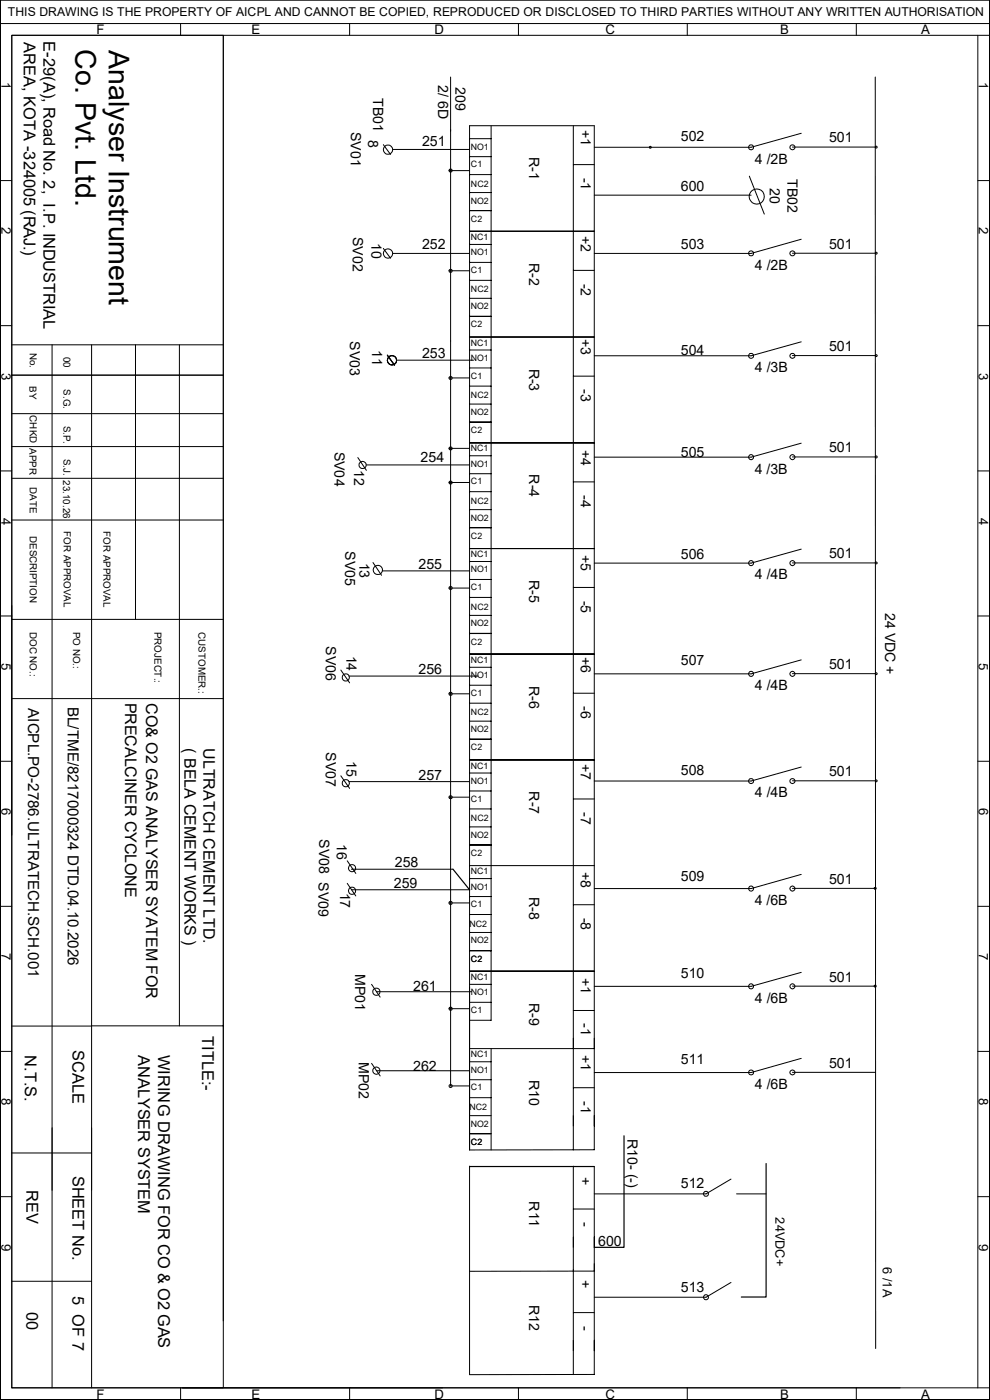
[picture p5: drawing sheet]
<svg xmlns="http://www.w3.org/2000/svg" width="210mm" height="297mm" viewBox="0 0 210 297" stroke-linecap="round" stroke-linejoin="round" font-family="sans-serif">
<g fill="none" stroke="#000" stroke-width=".21">
<path d="M0 5h209.9v291.9h-209.9zM0 0h209.9v296.9h-209.9v-296.9v296.9h209.9v-296.9zM2.5 7.5h44.9v286.9h-44.9zM38.3 5v2.5M47.4 7.5v272.7M74.2 5v2.5M95.6 16.3v214.1h4M110 5v2.5M145.8 5v2.5M181.7 5v2.5M185.7 16.3l.1 269.8M207.4 7.5v286.9"/>
<path d="M209.9 7.5h-207.4v286.9h207.4M0 38.3h2.5M81.3 30.7l1.5 2.1M83.3 31.7h16.3M95.2 36.2h4.4M95.3 35.9h.5v.5l-.2 .1-.3-.1zM99.6 29.4h4.6M99.6 33.2h4.6M99.6 37h4.6M104.2 26.7v189.8h-4.6M121.6 26.7v217.3M121.6 34.9h4.5"/>
<path d="M137.8 31.1h.3v.3h-.3zM159 37.4l3.1 8M168.1 31.2h17.6M170 28.3l-10.7 2.9h-33.2M185.7 31.1h.3v.3h-.3zM207.4 38.3h2.5M81.3 52.7l1.5 2.1M83.3 53.8h16.3M95.2 57.4h4.4M95.3 57.2l.3-.1 .2 .1v.5h-.5zM99.6 49.1h26.5v-22.4h-26.5v217.3l26.5-.1v-37.8h-26.5h26.5h-26.5h26.5v-44.9h-26.5h26.5h-26.5h26.5v-22.4h-26.5h26.5h-26.5h26.5v-22.4h-26.5h26.5h-26.5h26.5v-22.5h-26.5h26.5h-26.5h26.5v-22.4h-26.5M99.6 49.1h26.5v22.4h-26.5"/>
<path d="M99.6 49.1h26.5M99.6 40.9h4.6M99.6 44.7h4.6M99.6 51.9h4.6M99.6 55.7h4.6M99.6 59.5h4.6M121.6 57.4h4.5M126.1 41.4h33.2M168.1 53.7h17.6M170 50.8l-10.7 3h-33.2M185.7 53.6h.3v.2h-.3zM0 69.1h2.5"/>
<path d="M2.5 79.6h44.9M2.5 73.2h44.9M11 73.2v179.3M19.4 73.2v179.3M28.7 73.2v58.2M38.1 73.2v144.4M82.2 75.4l1.5 2.1M84.1 76.4h16.4M95.3 80l.3-.2 .2 .2v.4h-.5zM99.6 71.5h26.5M99.6 63.3h4.6M99.6 67.1h4.6"/>
<path d="M99.6 74.3h4.6M99.6 78.1h4.6M121.6 79.8h4.5M168.1 75.4h17.6M170 72.5l-10.7 3h-33.2M185.7 75.3h.3v.3h-.3zM207.4 69.1h2.5M0 99.9h2.5M2.5 94.7h44.9M2.5 87.8h44.9M75.9 97.1l1.8 2.7M77.7 98.6h21.9"/>
<path d="M95.2 95.1h4.4M95.2 80.2h4.4M95.3 94.9l.3-.1 .2 .1v.5h-.5zM99.6 81.9h4.6M99.6 85.7h4.6M99.6 89.5h4.6M99.6 89.6h4.6M99.6 96.7h4.6M168.1 96.9h17.6M170 94l-10.7 3h-33.2M185.7 96.8h.3v.3h-.3zM207.4 99.9h2.5"/>
<path d="M2.5 110.3h44.9M2.5 101.5h44.9M79.1 119.3l1.8 2.7M95.3 102.4h4.3M95.3 102.2l.3-.2 .2 .2v.4h-.5zM99.6 100.5h4.6M99.6 104.3h4.6M99.6 108.1h4.6M99.6 111.9h4.6M99.6 119.1h4.6M121.6 102.2h4.5M168.1 119.4h17.6"/>
<path d="M170 116.5l-10.7 3h-33.2M185.7 119.3h.3v.3h-.3zM0 130.7h2.5M2.5 131.4h44.9M2.5 128.5v48.7M81.1 121.1h18.5M95.2 124.8h4.4M95.3 124.5h.5v.5l-.2 .1-.3-.1zM99.6 122.9h4.6M99.6 126.7h4.6M99.6 130.6h4.6M99.6 134.4h4.6"/>
<path d="M121.6 124.6h4.5M170 140l-10.7 3h-33.2M207.4 130.7h2.5M2.5 148.2h44.9M72.3 142.2l1.9 2.7M74 143.4h27.4M95.2 147.2h4.4M99.6 141.6h4.6M99.6 145.4h4.6M99.6 149.2h4.6M99.6 153h4.6M99.6 156.8h4.6"/>
<path d="M121.6 147.1h4.5M168.1 142.9h17.6M185.7 142.8h.3v.3h-.3zM0 161.5h2.5M72.3 164.6l1.9 2.7M74 165.8h25.6M95.2 169.1h4.4M95.3 168.9l.3-.1 .2 .1v.5h-.5zM99.6 164h4.6M99.6 167.8h4.6M99.6 171.6h4.6M99.6 175.4h4.6"/>
<path d="M99.6 179.2h4.6M121.6 169.5h4.5M168.1 165.7h17.6M170 162.7l-10.7 3h-33.2M185.7 165.5h.3v.3h-.3zM207.4 161.5h2.5M0 192.3h2.5M73.7 187.4l1.8 2.7M73.7 182.6l1.8 2.7M74.5 188.8h25.2M74.5 184.4h21.6M95.2 191.6h4.4"/>
<path d="M99.6 183.6h26.5zM99.6 186.4h4.6M99.6 190.2h4.6M99.6 194h4.6M99.6 197.8h4.6M121.6 191.9h4.5M168.1 188.5h17.6M170 185.5l-10.7 3h-33.2M185.5 188.3h.3v.3h-.3zM207.4 192.3h2.5M47.4 217.6l-44.9 .1M78.8 208.8l1.8 2.7"/>
<path d="M79.8 210.4h20.2M95.2 214h4.4M99.6 208.8h4.6M99.6 212.6h4.6M99.6 206.1h26.5zM99.6 201.7h4.6M121.6 214.4h4.5M168.1 209.2h17.6M170 206.3l-10.7 3h-33.2M185.5 209h.3v.4h-.3zM0 223.1h2.5M11 239.3v55.1"/>
<path d="M19.4 239.3v55.1M78.8 225.6l1.8 2.7M79.8 227.2h19.8M99.6 225.3h4.6M99.6 229.1h4.6M99.6 232.9h4.6M99.6 236.7h4.6M99.6 222.5h26.5M104.2 222.5v21.5M121.6 230.8h4.5M168.1 227.5h17.6M170 224.5l-10.7 3h-33.2"/>
<path d="M207.4 223.1h2.5M0 253.9h2.5M2.5 244.6h16.9M99.6 247.4v44.2h26.5v-44.1M99.6 240.5h4.6M121.6 247.4v44.2M121.6 256.5h4.5M155.1 250.1l-5.3 3.2h-23.7M156.3 253.3h6.2M207.4 253.9h2.5M2.5 271.8h16.9M121.6 278.5h4.5"/>
<path d="M126.1 269.7h-26.5M155.1 272.1l-5.3 3.1h-23.7M38.3 294.4v2.5M74.2 294.4v2.5M110 294.4v2.5M145.8 294.4v2.5M181.7 294.4v2.5"/>
<circle cx="82.3" cy="31.7" r=".98"/>
<circle cx="159.3" cy="31.3" r=".54"/>
<circle cx="168.1" cy="31.3" r=".54"/>
<circle cx="82.3" cy="53.8" r=".99"/>
<circle cx="159.3" cy="53.7" r=".54"/>
<circle cx="160.5" cy="41.7" r="1.6"/>
<circle cx="168.1" cy="53.7" r=".54"/>
<circle cx="83.2" cy="76.4" r=".99"/>
<circle cx="159.3" cy="75.5" r=".54"/>
<circle cx="168.1" cy="75.5" r=".54"/>
<circle cx="76.9" cy="98.6" r=".76"/>
<circle cx="159.3" cy="97" r=".54"/>
<circle cx="168.1" cy="97" r=".54"/>
<circle cx="159.3" cy="119.5" r=".54"/>
<circle cx="168.1" cy="119.5" r=".54"/>
<circle cx="80.2" cy="120.9" r=".98"/>
<circle cx="73.3" cy="143.7" r=".76"/>
<circle cx="95.6" cy="147.2" r=".35"/>
<circle cx="159.3" cy="143" r=".54"/>
<circle cx="168.1" cy="143" r=".54"/>
<circle cx="73.3" cy="166.2" r=".76"/>
<circle cx="159.3" cy="165.7" r=".54"/>
<circle cx="168.1" cy="165.7" r=".54"/>
<circle cx="74.7" cy="189" r=".77"/>
<circle cx="74.7" cy="184.2" r=".77"/>
<circle cx="95.6" cy="191.5" r=".35"/>
<circle cx="159.3" cy="188.5" r=".54"/>
<circle cx="168.1" cy="188.5" r=".54"/>
<circle cx="79.8" cy="210.4" r=".77"/>
<circle cx="95.6" cy="214" r=".35"/>
<circle cx="159.3" cy="209.3" r=".54"/>
<circle cx="168.1" cy="209.3" r=".54"/>
<circle cx="79.8" cy="227.2" r=".77"/>
<circle cx="95.6" cy="230.4" r=".34"/>
<circle cx="159.3" cy="227.5" r=".54"/>
<circle cx="168.1" cy="227.5" r=".54"/>
<circle cx="149.8" cy="253.3" r=".54"/>
<circle cx="149.8" cy="275.2" r=".54"/>
</g>
<path d="M96.1 184.4l3.5 4.4M99.6 247.5h26.5M132.4 241v23.6h-6.3M162.5 246.8v28.4h-5.2" fill="none" stroke="#000" stroke-width=".25"/>
<g font-size="6.1">
<text x="16" y="10.4" transform="rotate(90 16 10.4)">Co. Pvt. Ltd.</text>
<text x="23.1" y="10.6" transform="rotate(90 23.1 10.6)">Analyser Instrument</text>
</g>
<g font-size="3.5">
<text x="5.1" y="9" transform="rotate(90 5.1 9)">AREA, KOTA -324005 (RAJ.)</text>
<text x="9.2" y="8.7" transform="rotate(90 9.2 8.7)">E-29(A), Road No. 2, I.P. INDUSTRIAL</text>
<text x="42.9" y="219.8" transform="rotate(90 42.9 219.8)">TITLE:-</text>
<text x="5.2" y="223.8" transform="rotate(90 5.2 223.8)">N.T.S.</text>
<text x="15.4" y="222.7" transform="rotate(90 15.4 222.7)">SCALE</text>
<text x="29.3" y="223.8" transform="rotate(90 29.3 223.8)">ANALYSER SYSTEM</text>
<text x="33.5" y="223.8" transform="rotate(90 33.5 223.8)">WIRING DRAWING FOR CO &amp; O2 GAS</text>
<text x="15.4" y="249.4" transform="rotate(90 15.4 249.4)">SHEET No.</text>
<text x="5.6" y="252.4" transform="rotate(90 5.6 252.4)">REV</text>
<text x="15.4" y="275" transform="rotate(90 15.4 275)">5 OF 7</text>
<text x="5.6" y="278.3" transform="rotate(90 5.6 278.3)">00</text>
</g>
<g font-size="3.4">
<text x="26.5" y="149.1" transform="rotate(90 26.5 149.1)">PRECALCINER CYCLONE</text>
<text x="31" y="149.2" transform="rotate(90 31 149.2)">CO&amp; O2 GAS ANALYSER SYATEM FOR</text>
<text x="39.1" y="158.8" transform="rotate(90 39.1 158.8)">( BELA CEMENT WORKS )</text>
<text x="43.2" y="158.7" transform="rotate(90 43.2 158.7)">ULTRATCH CEMENT LTD.</text>
</g>
<g font-size="3.2">
<text x="14.4" y="150" transform="rotate(90 14.4 150)">BL/TME/8217000324 DTD.04.10.2026</text>
<text x="6" y="150.2" transform="rotate(90 6 150.2)">AICPL.PO-2786.ULTRATECH.SCH.001</text>
</g>
<g font-size="3">
<text x="79.2" y="20.9" transform="rotate(90 79.2 20.9)">TB01</text>
<text x="93" y="18.1" transform="rotate(90 93 18.1)">2/ 6D</text>
<text x="96.6" y="18.4" transform="rotate(90 96.6 18.4)">209</text>
<text x="74.4" y="28" transform="rotate(90 74.4 28)">SV01</text>
<text x="78.1" y="29.8" transform="rotate(90 78.1 29.8)">8</text>
<text x="123.2" y="27.6" transform="rotate(90 123.2 27.6)">+1</text>
<text x="144.4" y="29.9">502</text>
<text x="89.5" y="30.9">251</text>
<text x="112.3" y="33.3" transform="rotate(90 112.3 33.3)">R-1</text>
<text x="160.1" y="34.7">4 /2B</text>
<text x="175.9" y="30.2">501</text>
<text x="123.2" y="37.7" transform="rotate(90 123.2 37.7)">-1</text>
<text x="144.4" y="40.5">600</text>
<text x="163.3" y="39.9" transform="rotate(90 163.3 39.9)">20</text>
<text x="167" y="38" transform="rotate(90 167 38)">TB02</text>
<text x="74.8" y="50.2" transform="rotate(90 74.8 50.2)">SV02</text>
<text x="78.8" y="51.6" transform="rotate(90 78.8 51.6)">10</text>
<text x="89.5" y="52.8">252</text>
<text x="123.2" y="50" transform="rotate(90 123.2 50)">+2</text>
<text x="144.4" y="52.8">503</text>
<text x="175.9" y="52.7">501</text>
<text x="112.3" y="55.8" transform="rotate(90 112.3 55.8)">R-2</text>
<text x="160.1" y="57.2">4 /2B</text>
<text x="123.2" y="60.2" transform="rotate(90 123.2 60.2)">-2</text>
<text x="123.2" y="72" transform="rotate(90 123.2 72)">+3</text>
<text x="74.2" y="72.4" transform="rotate(90 74.2 72.4)">SV03</text>
<text x="79" y="74.3" transform="rotate(90 79 74.3)">11</text>
<text x="89.5" y="75.9">253</text>
<text x="144.4" y="75.3">504</text>
<text x="175.9" y="74.5">501</text>
<text x="112.3" y="78.2" transform="rotate(90 112.3 78.2)">R-3</text>
<text x="123.2" y="82.6" transform="rotate(90 123.2 82.6)">-3</text>
<text x="160.1" y="79">4 /3B</text>
<text x="71" y="95.8" transform="rotate(90 71 95.8)">SV04</text>
<text x="123.2" y="95.5" transform="rotate(90 123.2 95.5)">+4</text>
<text x="175.9" y="96">501</text>
<text x="75.1" y="99.8" transform="rotate(90 75.1 99.8)">12</text>
<text x="89.2" y="98">254</text>
<text x="112.3" y="100.6" transform="rotate(90 112.3 100.6)">R-4</text>
<text x="144.4" y="97">505</text>
<text x="160.1" y="100.5">4 /3B</text>
<text x="123.2" y="105" transform="rotate(90 123.2 105)">-4</text>
<text x="73.2" y="117" transform="rotate(90 73.2 117)">SV05</text>
<text x="76.3" y="119.3" transform="rotate(90 76.3 119.3)">13</text>
<text x="123.2" y="117.6" transform="rotate(90 123.2 117.6)">+5</text>
<text x="144.4" y="118.5">506</text>
<text x="175.9" y="118.4">501</text>
<text x="88.8" y="120.7">255</text>
<text x="112.3" y="123" transform="rotate(90 112.3 123)">R-5</text>
<text x="160.1" y="122.9">4 /4B</text>
<text x="123.2" y="127.4" transform="rotate(90 123.2 127.4)">-5</text>
<text x="187.8" y="130" transform="rotate(90 187.8 130)">24 VDC +</text>
<text x="69.1" y="137.1" transform="rotate(90 69.1 137.1)">SV06</text>
<text x="73.5" y="139.1" transform="rotate(90 73.5 139.1)">14</text>
<text x="88.8" y="143.1">256</text>
<text x="123.2" y="139.4" transform="rotate(90 123.2 139.4)">+6</text>
<text x="144.4" y="141">507</text>
<text x="175.9" y="141.9">501</text>
<text x="112.3" y="145.5" transform="rotate(90 112.3 145.5)">R-6</text>
<text x="123.2" y="149.9" transform="rotate(90 123.2 149.9)">-6</text>
<text x="160.1" y="146.4">4 /4B</text>
<text x="69.1" y="159.6" transform="rotate(90 69.1 159.6)">SV07</text>
<text x="73.5" y="161.5" transform="rotate(90 73.5 161.5)">15</text>
<text x="88.8" y="165.5">257</text>
<text x="112.3" y="167.9" transform="rotate(90 112.3 167.9)">R-7</text>
<text x="123.2" y="162.1" transform="rotate(90 123.2 162.1)">+7</text>
<text x="144.4" y="164.5">508</text>
<text x="175.9" y="164.7">501</text>
<text x="123.2" y="172.3" transform="rotate(90 123.2 172.3)">-7</text>
<text x="160.1" y="169.2">4 /4B</text>
<text x="67.7" y="178" transform="rotate(90 67.7 178)">SV08 SV09</text>
<text x="71.5" y="179.2" transform="rotate(90 71.5 179.2)">16</text>
<text x="83.8" y="183.9">258</text>
<text x="123.2" y="185" transform="rotate(90 123.2 185)">+8</text>
<text x="72.2" y="189.4" transform="rotate(90 72.2 189.4)">17</text>
<text x="83.6" y="188.3">259</text>
<text x="112.3" y="190.3" transform="rotate(90 112.3 190.3)">R-8</text>
<text x="144.4" y="186.8">509</text>
<text x="160.1" y="192">4 /6B</text>
<text x="175.9" y="187.5">501</text>
<text x="123.2" y="194.7" transform="rotate(90 123.2 194.7)">-8</text>
<text x="75.4" y="206.7" transform="rotate(90 75.4 206.7)">MP01</text>
<text x="123.2" y="207.4" transform="rotate(90 123.2 207.4)">+1</text>
<text x="144.4" y="207.6">510</text>
<text x="175.9" y="208.2">501</text>
<text x="87.6" y="210.2">261</text>
<text x="112.3" y="212.7" transform="rotate(90 112.3 212.7)">R-9</text>
<text x="160.1" y="212.7">4 /6B</text>
<text x="123.2" y="217.1" transform="rotate(90 123.2 217.1)">-1</text>
<text x="76.1" y="225.3" transform="rotate(90 76.1 225.3)">MP02</text>
<text x="87.6" y="227.3">262</text>
<text x="123.2" y="223.9" transform="rotate(90 123.2 223.9)">+1</text>
<text x="144.4" y="225.8">511</text>
<text x="175.9" y="226.5">501</text>
<text x="112.3" y="229.2" transform="rotate(90 112.3 229.2)">R10</text>
<text x="123.2" y="233.6" transform="rotate(90 123.2 233.6)">-1</text>
<text x="160.1" y="231">4 /6B</text>
<text x="133.1" y="241.6" transform="rotate(90 133.1 241.6)">R10- (-)</text>
<text x="123.2" y="249.6" transform="rotate(90 123.2 249.6)">+</text>
<text x="112.3" y="254.9" transform="rotate(90 112.3 254.9)">R11</text>
<text x="144.4" y="252.1">512</text>
<text x="123.2" y="259.3" transform="rotate(90 123.2 259.3)">-</text>
<text x="126.9" y="264.3">600</text>
<text x="123.2" y="271.5" transform="rotate(90 123.2 271.5)">+</text>
<text x="144.4" y="274.1">513</text>
<text x="112.3" y="276.9" transform="rotate(90 112.3 276.9)">R12</text>
<text x="123.2" y="281.2" transform="rotate(90 123.2 281.2)">-</text>
</g>
<g font-size="2.8">
<text x="20.4" y="7.2">F</text>
<text x="53.3" y="7.2">E</text>
<text x="92.2" y="7.2">D</text>
<text x="128.4" y="7.2">C</text>
<text x="165.5" y="7.2">B</text>
<text x="195.4" y="7.2">A</text>
<text x=".3" y="17.4" transform="rotate(90 .3 17.4)">1</text>
<text x="207.6" y="17.4" transform="rotate(90 207.6 17.4)">1</text>
<text x=".3" y="48.3" transform="rotate(90 .3 48.3)">2</text>
<text x="207.6" y="48.3" transform="rotate(90 207.6 48.3)">2</text>
<text x=".3" y="79" transform="rotate(90 .3 79)">3</text>
<text x="207.6" y="79" transform="rotate(90 207.6 79)">3</text>
<text x=".3" y="109.9" transform="rotate(90 .3 109.9)">4</text>
<text x="207.6" y="109.9" transform="rotate(90 207.6 109.9)">4</text>
<text x=".3" y="140.6" transform="rotate(90 .3 140.6)">5</text>
<text x="207.6" y="140.6" transform="rotate(90 207.6 140.6)">5</text>
<text x=".3" y="171.5" transform="rotate(90 .3 171.5)">6</text>
<text x="207.6" y="171.5" transform="rotate(90 207.6 171.5)">6</text>
<text x=".3" y="202.2" transform="rotate(90 .3 202.2)">7</text>
<text x="207.6" y="202.2" transform="rotate(90 207.6 202.2)">7</text>
<text x=".3" y="233" transform="rotate(90 .3 233)">8</text>
<text x="207.6" y="233" transform="rotate(90 207.6 233)">8</text>
<text x=".3" y="263.8" transform="rotate(90 .3 263.8)">9</text>
<text x="207.6" y="263.8" transform="rotate(90 207.6 263.8)">9</text>
<text x="20.4" y="296.8">F</text>
<text x="53.3" y="296.9">E</text>
<text x="92.2" y="296.8">D</text>
<text x="128.4" y="296.8">C</text>
<text x="165.5" y="296.8">B</text>
<text x="195.4" y="296.8">A</text>
</g>
<g font-size="2.7">
<text x="164.5" y="258.3" transform="rotate(90 164.5 258.3)">24VDC+</text>
<text x="187.3" y="268.9" transform="rotate(90 187.3 268.9)">6 /1A</text>
</g>
<text font-size="2.6" x="1.7" y="3.5">THIS DRAWING IS THE PROPERTY OF AICPL AND CANNOT BE COPIED, REPRODUCED OR DISCLOSED TO THIRD PARTIES WITHOUT ANY WRITTEN AUTHORISATION</text>
<g font-size="2.1">
<text x="6.3" y="74.8" transform="rotate(90 6.3 74.8)">No.</text>
<text x="13.5" y="75.7" transform="rotate(90 13.5 75.7)">00</text>
<text x="6.2" y="81.9" transform="rotate(90 6.2 81.9)">BY</text>
<text x="13.5" y="82.6" transform="rotate(90 13.5 82.6)">S.G.</text>
<text x="6.3" y="88.1" transform="rotate(90 6.3 88.1)">CHKD</text>
<text x="6.3" y="95" transform="rotate(90 6.3 95)">APPR</text>
<text x="13.5" y="90.3" transform="rotate(90 13.5 90.3)">S.P.</text>
<text x="13.4" y="101.9" transform="rotate(90 13.4 101.9)">23.10.26</text>
<text x="13.5" y="97.3" transform="rotate(90 13.5 97.3)">S.J.</text>
<text x="6.3" y="103.4" transform="rotate(90 6.3 103.4)">DATE</text>
<text x="6.3" y="113.7" transform="rotate(90 6.3 113.7)">DESCRIPTION</text>
<text x="13.5" y="112.6" transform="rotate(90 13.5 112.6)">FOR APPROVAL</text>
<text x="21.9" y="112.6" transform="rotate(90 21.9 112.6)">FOR APPROVAL</text>
<text x="6.3" y="134" transform="rotate(90 6.3 134)">DOC NO.:</text>
<text x="15.5" y="134" transform="rotate(90 15.5 134)">PO NO.:</text>
<text x="32.8" y="134" transform="rotate(90 32.8 134)">PROJECT.:</text>
<text x="42.1" y="134.1" transform="rotate(90 42.1 134.1)">CUSTOMER.:</text>
</g>
<g font-size="1.9">
<text x="99.9" y="31.8">NO1</text>
<text x="99.9" y="35.5">C1</text>
<text x="99.9" y="39.6">NC2</text>
<text x="99.9" y="43.2">NO2</text>
<text x="99.9" y="47">C2</text>
<text x="99.9" y="50.9">NC1</text>
<text x="99.9" y="54.1">NO1</text>
<text x="99.9" y="57.9">C1</text>
<text x="99.9" y="65.6">NO2</text>
<text x="99.9" y="62">NC2</text>
<text x="99.9" y="69.5">C2</text>
<text x="99.9" y="76.6">NO1</text>
<text x="99.9" y="73.4">NC1</text>
<text x="99.9" y="80.3">C1</text>
<text x="99.9" y="88">NO2</text>
<text x="99.9" y="84.5">NC2</text>
<text x="99.9" y="95.8">NC1</text>
<text x="99.9" y="91.9">C2</text>
<text x="99.9" y="99">NO1</text>
<text x="99.9" y="102.8">C1</text>
<text x="99.9" y="106.9">NC2</text>
<text x="99.9" y="110.4">NO2</text>
<text x="99.9" y="118.2">NC1</text>
<text x="99.9" y="114.3">C2</text>
<text x="99.9" y="121.5">NO1</text>
<text x="99.9" y="125.2">C1</text>
<text x="99.9" y="129.3">NC2</text>
<text x="99.9" y="132.9">NO2</text>
<text x="99.9" y="136.7">C2</text>
<text x="99.9" y="143.9">NO1</text>
<text x="99.9" y="140.6">NC1</text>
<text x="99.9" y="147.6">C1</text>
<text x="99.9" y="155.3">NO2</text>
<text x="99.9" y="151.7">NC2</text>
<text x="99.9" y="159.2">C2</text>
<text x="99.9" y="166.3">NO1</text>
<text x="99.9" y="163.1">NC1</text>
<text x="99.9" y="170.1">C1</text>
<text x="99.9" y="177.8">NO2</text>
<text x="99.9" y="174.2">NC2</text>
<text x="99.9" y="185.5">NC1</text>
<text x="99.9" y="181.6">C2</text>
<text x="99.9" y="188.7">NO1</text>
<text x="99.6" y="196.6">NC2</text>
<text x="99.9" y="192.5">C1</text>
<text x="99.9" y="200.2">NO2</text>
<text x="99.9" y="207.9">NC1</text>
<text x="99.9" y="204">C2</text>
<text x="99.9" y="211.2">NO1</text>
<text x="99.9" y="214.9">C1</text>
<text x="99.9" y="227.6">NO1</text>
<text x="99.9" y="224.3">NC1</text>
<text x="99.9" y="231.3">C1</text>
<text x="99.6" y="235.4">NC2</text>
<text x="99.9" y="239">NO2</text>
<text x="99.9" y="242.9">C2</text>
</g>
</svg>
